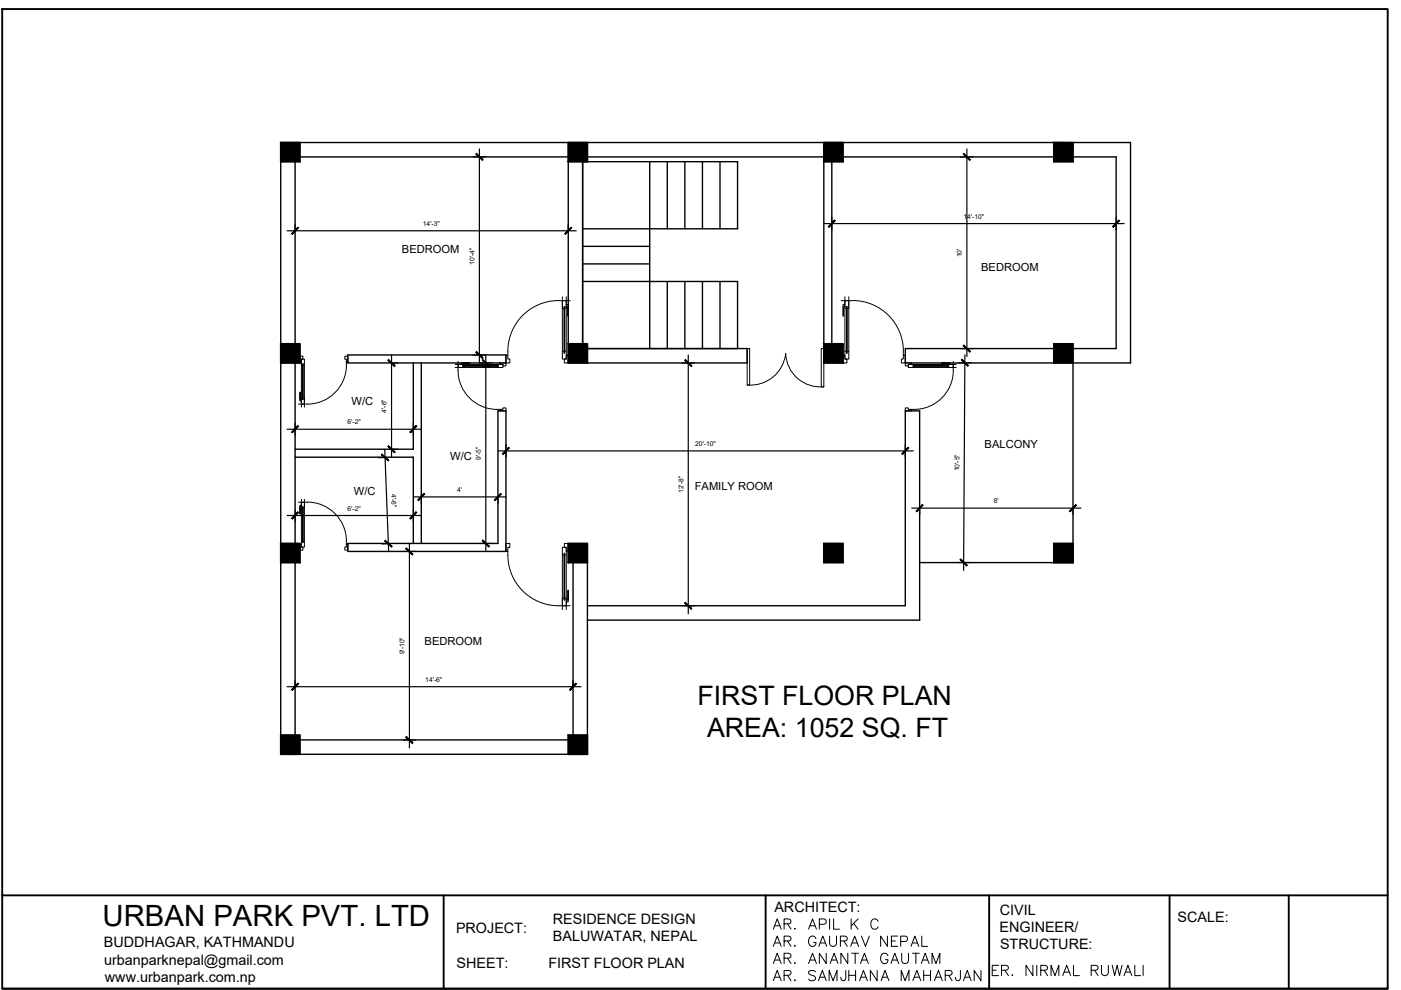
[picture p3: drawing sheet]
<svg xmlns="http://www.w3.org/2000/svg" width="297mm" height="210mm" viewBox="0 0 297 210" stroke-linecap="round" stroke-linejoin="round" font-family="sans-serif">
<!-- layer: Wall Plan_.30 -->
<g fill="none" stroke="#000" stroke-width=".3">
<path d="M59.5 33.3h177.1v40.6h-9.1M62.6 30.2v129.7M120.5 34.3v38.6M123.5 34.3v38.6M137.8 34.3v25.4h18.6v14.2h-32.9v-39.6h32.9v14.2h-32.9M141.5 34.3v14.2M145.2 34.3v14.2M148.9 34.3v14.2M152.7 34.3v14.2M174.7 34.3v38.6M176.4 34.3v38.6M225.5 30.2h-166v129.7h65v-40.6"/>
<path d="M227.5 30.2h12.2v46.8h-12.2v42.3h-32.5M123.5 59.7h14.3v14.2M123.5 52.2h14.3M123.5 56h14.3M141.5 59.7v14.2M145.2 59.7v14.2M148.9 59.7v14.2M152.7 59.7v14.2M73.7 75.3h33.6v1.7h-33.6zM87.6 77v18.2h-25M89.3 77v38.2M124.5 73.9h33.9v3.1h-33.9"/>
<path d="M223.4 73.9h-31.5v3.1h31.5M62.6 96.9h25v18.3M73.7 115.2h31.9v-28.1h1.7v29.8h-33.6zM121.5 119.3v40.6M124.5 128.4h67.4v-41.3h3.1v44.4h-70.5M59.5 156.9h65"/>
</g>
<!-- layer: A-CONC -->
<g fill="#000" stroke="#000" stroke-width=".21">
<path d="M59.5 30.2l4.1 4.1v-4.1zM59.5 30.2l4.1 4.1h-4.1z"/>
<path d="M120.5 30.2l4 4.1v-4.1zM120.5 30.2l4 4.1h-4z"/>
<path d="M174.7 30.2l4 4.1v-4.1zM174.7 30.2l4 4.1h-4z"/>
<path d="M223.4 30.2l4.1 4.1v-4.1zM223.4 30.2l4.1 4.1h-4.1z"/>
<path d="M59.5 72.9l4.1 4.1v-4.1zM59.5 72.9l4.1 4.1h-4.1z"/>
<path d="M120.5 72.9l4 4.1v-4.1zM120.5 72.9l4 4.1h-4z"/>
<path d="M174.7 72.9l4 4.1v-4.1zM174.7 72.9l4 4.1h-4z"/>
<path d="M223.4 72.9l4.1 4.1v-4.1zM223.4 72.9l4.1 4.1h-4.1z"/>
<path d="M59.5 115.2l4.1 4.1v-4.1zM59.5 115.2l4.1 4.1h-4.1z"/>
<path d="M120.5 115.2l4 4.1v-4.1zM120.5 115.2l4 4.1h-4z"/>
<path d="M174.7 115.2l4 4.1v-4.1zM174.7 115.2l4 4.1h-4z"/>
<path d="M223.4 115.2l4.1 4.1v-4.1zM223.4 115.2l4.1 4.1h-4.1z"/>
<path d="M59.5 155.9l4.1 4v-4zM59.5 155.9l4.1 4h-4.1z"/>
<path d="M120.5 155.9l4 4v-4zM120.5 155.9l4 4h-4z"/>
</g>
<g fill="none" stroke="#000" stroke-width=".36">
<path d="M59.5 30.2h4.1v4.1h-4.1zM120.5 30.2h4v4.1h-4zM174.7 30.2h4v4.1h-4zM223.4 30.2h4.1v4.1h-4.1zM59.5 72.9h4.1v4.1h-4.1zM120.5 72.9h4v4.1h-4zM174.7 72.9h4v4.1h-4zM223.4 72.9h4.1v4.1h-4.1zM59.5 115.2h4.1v4.1h-4.1zM120.5 115.2h4v4.1h-4zM174.7 115.2h4v4.1h-4zM223.4 115.2h4.1v4.1h-4.1z"/>
<path d="M59.5 155.9h4.1v4h-4.1zM120.5 155.9h4v4h-4z"/>
</g>
<!-- layer: DIM 25 -->
<g fill="none" stroke="#000" stroke-width=".25">
<path d="M100.3 33.3h2.7M101.6 31.6v45.4h2.8M203.6 33.3h2.8M205 31.6v44M60.9 48.9h61.3M62.6 47.6v1.3M120.5 47.6v1.3M174.7 47.4h63.6M176.4 46.1v2.7M236.6 46.1v2.7M83 77h1.4M83 75.3v21.6"/>
<path d="M100.3 75.3h2.7v41.6M144.6 77h2.7M145.9 75.3v54.8M203.2 76.9h2.7M203.6 73.9h2.8M204.6 75.2l-.3 45.7M60.9 91h28.4M62.6 89.7v2.7M81.6 95.3l.8 21.7M81.6 97h-1.3M83 95.2h1.4M87.6 89.7v2.7"/>
<path d="M105.6 95.6h88M107.3 94.2v2.8M191.9 94.2v2.8M60.9 109.3h28.4M62.6 108.2v2.5M82.3 115.3h-1.3M85.4 116.9h2.8M86.8 115.2v43.4M87.6 108.2v2.5M87.6 105.4h19.7M89.3 105.1v1.6M101.6 115.2h2.8"/>
<path d="M105.6 105.1v1.6M193.3 107.7h35.9M195 107.7v1.4M202.9 119.2l2.8 .1M227.5 107.7v1.4M144.6 128.4h2.7M60.9 145.6h62.3M62.6 144.2v1.4M85.4 156.9h2.8M121.5 144.2v1.4"/>
</g>
<!-- layer: 0 -->
<g fill="#000" stroke="#000" stroke-width=".21">
<path d="M100.9 32.7l1.4 1.3 .1-.1zM100.9 32.7l.1-.2 1.4 1.4z"/>
<path d="M204.2 32.7l1.4 1.3 .1-.1zM204.2 32.7l.2-.2 1.3 1.4z"/>
<path d="M63.2 48.2l-1.2 1.5 1.3-1.4zM61.8 49.5l1.4-1.3-1.2 1.5z"/>
<path d="M119.7 49.5l.2 .2 1.2-1.5zM121.1 48.2l.1 .1-1.3 1.4z"/>
<path d="M177 46.7l-1.3 1.5 1.4-1.4zM177 46.7l-1.3 1.5-.1-.2z"/>
<path d="M235.9 48l.1 .2 1.2-1.5zM237.2 46.7l.2 .1-1.4 1.4z"/>
<path d="M82.3 76.4l1.3 1.3 .2-.1zM82.3 76.4l.1-.2 1.4 1.4z"/>
<path d="M101 74.5l-.1 .2 1.5 1.2zM100.9 74.7l1.5 1.2-.1 .1z"/>
<path d="M102.3 76.4l1.3 1.3 .1-.1zM102.4 76.2l1.3 1.4-1.4-1.2z"/>
<path d="M145.2 76.4l1.3 1.3 .2-.1zM145.3 76.2l1.4 1.4-1.5-1.2z"/>
<path d="M204.4 73.2l-.2 .1 1.5 1.2zM204.2 73.3l1.5 1.2-.1 .2z"/>
<path d="M203.8 76.3l1.4 1.4 .1-.2zM203.8 76.3l.2-.1 1.3 1.3z"/>
<path d="M63.2 90.2l-1.2 1.6 1.3-1.4zM63.2 90.2l-1.2 1.6-.2-.2z"/>
<path d="M80.9 96.4l1.4 1.3 .1-.1zM81 96.3l1.4 1.3-1.5-1.2z"/>
<path d="M82.4 94.5l-.1 .2 1.5 1.2zM82.3 94.7l1.5 1.2-.2 .1z"/>
<path d="M86.9 91.6l.1 .2 1.2-1.6zM88.2 90.2l.2 .2-1.4 1.4z"/>
<path d="M107.9 94.8l-1.2 1.5 1.3-1.3zM107.9 94.8l-1.2 1.5-.2-.1z"/>
<path d="M191.2 96.2l.1 .1 1.2-1.5zM192.5 94.8l.2 .2-1.4 1.3z"/>
<path d="M63.2 108.5l-1.2 1.5 1.3-1.3zM63.2 108.5l-1.2 1.5-.2-.1z"/>
<path d="M81.7 114.5l-.1 .2 1.5 1.2zM81.6 114.7l1.5 1.2-.1 .1z"/>
<path d="M86.9 109.9l.1 .1 1.2-1.5zM88.2 108.5l.2 .2-1.4 1.3z"/>
<path d="M86 116.3l1.4 1.4 .1-.2zM86 116.3l.2-.1 1.3 1.3z"/>
<path d="M89.9 104.6l-1.2 1.5 1.4-1.3zM88.6 106l1.3-1.4-1.2 1.5z"/>
<path d="M102.4 114.5l-.1 .1 1.4 1.2zM102.3 114.6l1.4 1.2-.1 .2z"/>
<path d="M104.8 106l.2 .1 1.2-1.5zM106.2 104.6l.1 .2-1.3 1.3z"/>
<path d="M195.6 107l-1.2 1.5 1.3-1.4zM195.6 107l-1.2 1.5-.2-.2z"/>
<path d="M203.6 118.6l1.5 1.3-1.4-1.4zM203.6 118.6l1.5 1.3-.2 .1z"/>
<path d="M226.7 108.3l.2 .2 1.2-1.5zM228.1 107l.1 .1-1.3 1.4z"/>
<path d="M145.3 127.7l-.1 .1 1.5 1.2zM145.2 127.8l1.5 1.2-.2 .2z"/>
<path d="M63.2 144.9l-1.2 1.5 1.3-1.4zM63.2 144.9l-1.2 1.5-.2-.2z"/>
<path d="M86 156.3l1.5 1.2-1.3-1.4zM86 156.3l1.5 1.2-.1 .1z"/>
<path d="M120.7 146.2l.2 .2 1.2-1.5zM122.1 144.9l.1 .1-1.3 1.4z"/>
</g>
<!-- layer: A-DOOR -->
<g fill="none" stroke="#000" stroke-width=".21">
<path d="M63.6 75.5h.6v.7h-.3v.6h-.3zM63.9 77.4v8.9M64.2 77.1h.1v7.6h-.1zM64.2 77.4h-.3v-1.2h.6v1.2h-.2M64.5 77.4v8.9M73.1 75.5h.6v1.3h-.3v-.6h-.3zM73.4 76.8v.6M73.4 77.4a8.3 8.3 0 0 1-8.2 8.3h-1.9M96.5 77.9h8.9M96.5 77.3h8.9M97.1 76.6a9.2 9.2 0 0 0 2.4 7.8 8.4 8.4 0 0 0 6.5 2.4M97.7 77.3v-.3h2h-1.6v.3"/>
<path d="M98.1 77.5h7.6v.2h-7.6zM98.4 77.5v-.2h-1.3v.6h1.3v-.2M105.4 77.5v-.2h1.2v.6h-1.2v-.2M106 77h1.3v.6h-.7v-.3h-.6zM107.3 75.3h.4v.8h.4v.9h-.8zM118.4 63.7h2.5M118.4 63.7a10.8 10.8 0 0 0-10.7 11.6M119.2 62.9v11.6M119.6 65h.1v9.9h-.1zM119.6 74.5h-.4v1.6h.9v-1.6h-.4M119.6 65.4h-.4v-1.7h.9v1.7h-.4M120.1 64.6h.4v2.4l-.1-2h-.3"/>
<path d="M120.1 75.3h.4v1.7h-.8v-.9h.4zM120.1 62.9v11.6M158.4 73.9h.5v7.8h-.5zM174.1 73.9h.6v8.1h-.6zM178.3 63.7h2.5M178.7 75.3h.4v.8h.5v.9h-.9zM179.1 64.6h-.4v2.4l.1-2h.3M179.1 62.9v11.6M179.5 65h.1v9.9h-.1zM179.5 74.5h-.4v1.6h.9v-1.6h-.4M179.5 65.4h-.4v-1.7h.9v1.7h-.4M180 62.9v11.6"/>
<path d="M180.8 63.7a10.7 10.7 0 0 1 10.7 10.8M191.5 75.3h.4v1.7h-.8v-.9h.4zM191.5 74.5v.8M191.9 77h1.3v.3h-.6v.3h-.7zM193.5 77.5h7.6v.2h-7.6zM193.8 77.5v-.2h-1.2v.6h1.2v-.2M193.8 77.9h8.9M193.8 77.3h8.9M200.8 77.5v-.2h1.3v.6h-1.3v-.2M201.1 77.3v-.3h-1.5h1.9v.3M202.1 76.6a8.8 8.8 0 0 1-4.1 9.1 8.5 8.5 0 0 1-4.8 1.1M63.9 84.7h-.3v-1.6v1.9h.3"/>
<path d="M64.2 84.4h-.3v1.3h.6v-1.3h-.2M106 86.8h.6v-.3h.7v.6h-1.3zM158.4 81.6a7.5 7.5 0 0 0 8.2-6.6 7.3 7.3 0 0 0 8.1 7M191.9 86.5h.7v.3h.6v.3h-1.3zM63.3 106.5a8.9 8.9 0 0 1 8.4 3.2 8.2 8.2 0 0 1 1.7 5M63.6 115.4h.3v.6h.3v.6h-.6zM63.9 107.1h-.3v1.9v-1.6h.3M63.9 105.8v8.9M64.2 107.4h.1v7.7h-.1zM64.2 114.7h-.3v1.3h.6v-1.3h-.2M64.2 107.8h-.3v-1.3h.6v1.3h-.2M64.5 105.8v8.9"/>
<path d="M73.4 115.4h.3v1.2h-.6v-.6h.3zM73.4 114.7v.7M107.3 115.2h.8v.8h-.4v.9h-.4zM107.7 117.7a10.7 10.7 0 0 0 10.7 10.7h2.5M107.7 116.9v.8M119.2 117.7v11.6M119.6 117.3h.1v9.9h-.1zM119.6 117.7h-.4v-1.7h.9v1.7h-.4M119.7 115.2h.8v1.7h-.4v-.9h-.4zM120.1 117.7v11.6M119.6 126.8h-.4v1.6h.9v-1.6h-.4M120.1 127.2h.3l.1-2.1v2.5h-.4"/>
</g>
<!-- layer: WALL -->
<path d="M.5 1.9h293.7v207.7h-293.7zM.5 189.8h293.7M94.1 189.8v19.8M162.3 189.8v19.8M209.7 189.8v19.8M248 189.8v19.8M273.2 189.8v19.8M.5 209.6h293.7" fill="none" stroke="#000" stroke-width=".4"/>
<!-- layer: Dimension -->
<g fill="none" stroke="#000" stroke-width=".21">
<path d="M164 197l.8-2.2 .8 2.2M164.3 196.3h1M164.3 199.9h1M166.2 195.9l1.3-.1a.51 .51 0 0 0 0-.9l-1.3-.1v2.2M166.2 199.5l1.3-.1a.49 .49 0 0 0 0-.8l-1.3-.1v2.2M167 195.9l.7 1.1M167 199.5l.7 1.2M168.5 196.8v.2l.1-.1M171.4 197l.9-2.2 .8 2.2M171.7 196.3h1.1M173 199a.8 .8 0 0 0-.9-.5 .8 .8 0 0 0-.7 .8 .96 .96 0 0 0 .2 1 .96 .96 0 0 0 1.1 .2l.3-.4v-.3h-.5M173.7 196h1a.57 .57 0 0 0 .5-.6 .57 .57 0 0 0-.5-.6h-1v2.2"/>
<path d="M173.9 199.9h1.1M175.9 198.5v1.5a.74 .74 0 0 0 .7 .7 .74 .74 0 0 0 .8-.7v-1.5M175.9 194.8v2.2M176.7 194.8v2.2h1.3M178.2 199.5l1.2-.1a.49 .49 0 0 0 0-.8l-1.2-.1v2.2M178.9 199.5l.7 1.2M180.5 194.8v2.2M180.7 199.9h1M181 195.8l.9 1.2M181.9 194.8l-1.4 1.5M182.6 198.5l.9 2.2 .8-2.2M186.2 195.4a.79 .79 0 0 0-.9-.6 .79 .79 0 0 0-.7 .9 .9 .9 0 0 0 .3 1.1 .9 .9 0 0 0 1.2-.1l.1-.2"/>
<path d="M188.2 198.5v2.2l-1.5-2.2v2.2M189 199.5h.8M190.3 198.5h-1.3v2.2h1.3M191 199.6l1.2-.1 .2-.3-.1-.5-.4-.2h-.9v2.2M193.5 199.9h1M195.4 198.5v2.2h1.3M164 200.7l.8-2.2 .8 2.2M164 204.3l.8-2.2 .8 2.2M164 207.9l.8-2.1 .8 2.1M164.3 203.6h1M164.3 207.2h1M166.2 203.2l1.3-.2a.5 .5 0 0 0 0-.8l-1.3-.1v2.2"/>
<path d="M166.2 206.8l1.3-.1a.51 .51 0 0 0 0-.9h-1.3v2.1M167 203.2l.7 1.1M167 206.8l.7 1.1M168.5 200.4v.3l.1-.2M168.5 204.1v.2l.1-.1M168.5 207.7v.2l.1-.1M171.4 204.3l.9-2.2 .8 2.2M171.7 203.6h1.1M172.9 206.1a.84 .84 0 0 0-1.5 .2l.2 .3 .9 .3a.54 .54 0 0 1 .4 .6 .54 .54 0 0 1-.5 .4h-.4l-.6-.3M173.5 207.9l.8-2.1 .9 2.1M173.6 200.7l.9-2.2 .8 2.2M173.8 207.2h1.1"/>
<path d="M175.2 202.1v2.2l-1.5-2.2v2.2M175.8 207.9v-2.1l.8 2.1 .9-2.1v2.1M176 204.3l.8-2.2 .9 2.2M176.3 203.6h1.1M179.3 205.8l-.1 1.9a.49 .49 0 0 1-.8 0l-.1-.5M179.7 202.1v2.2l-1.4-2.2v2.2M180 205.8v2.1M180 206.8h1.4M180.4 200.7l.8-2.2 .8 2.2M180.6 202.1h1.4M181.3 202.1v2.2M181.4 205.8v2.1"/>
<path d="M182.2 207.9l.9-2.1 .8 2.1M182.4 204.3l.9-2.2 .8 2.2M182.5 207.2h1.1M182.8 203.6h1M186 205.8v2.1l-1.5-2.1v2.1M186.8 207.9l.8-2.1 .9 2.1M187.1 207.2h1.1M188.3 202.6a.8 .8 0 0 0-1-.5 .8 .8 0 0 0-.6 .8 .95 .95 0 0 0 .2 1.1 .95 .95 0 0 0 1.1 .2l.3-.4v-.3h-.6M188.9 204.3l.8-2.2 .8 2.2M189.2 203.6h1M191.1 207.9v-2.1l.8 2.1 .8-2.1v2.1M191.2 202.1v1.6a.72 .72 0 0 0 .7 .6 .72 .72 0 0 0 .7-.6v-1.6"/>
<path d="M193.1 200.7l.9-2.2 .8 2.2M193.5 202.1h1.4M193.5 207.9l.9-2.1 .8 2.1M193.9 207.2h1M194.2 202.1v2.2M195.3 204.3l.9-2.2 .8 2.2M195.6 203.6h1.1M195.8 206.8h1.5M195.8 205.8v2.1M197.3 205.8v2.1M197.6 204.3v-2.2l.8 2.2 .9-2.2v2.2M198.1 207.9l.9-2.1 .8 2.1"/>
<path d="M198.4 207.2h1.1M200.4 206.8l1.3-.1a.51 .51 0 0 0 0-.9h-1.3v2.1M201.1 206.8l.8 1.1M203.6 205.8l-.1 1.9a.49 .49 0 0 1-.8 0l-.1-.5M204.3 207.9l.8-2.1 .8 2.1M204.6 207.2h1M208 205.8v2.1l-1.5-2.1v2.1"/>
</g>
<text font-size="6.2" x="21.8" y="196.4">URBAN PARK PVT. LTD</text>
<g font-size="5.7">
<text x="147.9" y="149.4">FIRST FLOOR PLAN</text>
<text x="149.9" y="156.2">AREA: 1052 SQ. FT</text>
</g>
<text font-size="5.3" x="209.2" y="208.1">ER. NIRMAL RUWALI</text>
<g font-size="3">
<text x="96.7" y="197.9">PROJECT:</text>
<text x="117.2" y="195.9">RESIDENCE DESIGN</text>
<text x="164.2" y="193.3">ARCHITECT:</text>
<text x="211.9" y="197.6">ENGINEER/</text>
<text x="212" y="193.9">CIVIL</text>
<text x="249.7" y="195.6">SCALE:</text>
<text x="22" y="200.8">BUDDHAGAR, KATHMANDU</text>
<text x="117.2" y="199.6">BALUWATAR, NEPAL</text>
<text x="212" y="201.2">STRUCTURE:</text>
<text x="22.1" y="204.6">urbanparknepal@gmail.com</text>
<text x="22.2" y="208.1">www.urbanpark.com.np</text>
<text x="96.8" y="205.2">SHEET:</text>
<text x="116.3" y="205.2">FIRST FLOOR PLAN</text>
</g>
<g font-size="2.4">
<text x="85.2" y="53.6">BEDROOM</text>
<text x="208" y="57.4">BEDROOM</text>
<text x="74.5" y="85.8">W/C</text>
<text x="208.8" y="95">BALCONY</text>
<text x="95.5" y="97.4">W/C</text>
<text x="75" y="105">W/C</text>
<text x="147.3" y="103.9">FAMILY ROOM</text>
<text x="90" y="136.8">BEDROOM</text>
</g>
<g font-size="1.4">
<text x="89.7" y="47.9">14'-3&quot;</text>
<text x="204.3" y="46.4">14'-10&quot;</text>
<text x="100.6" y="56.1" transform="rotate(-90 100.6 56.1)">10'-4&quot;</text>
<text x="204" y="54.6" transform="rotate(-90 204 54.6)">10'</text>
<text x="73.7" y="90">6'-2&quot;</text>
<text x="82" y="87.5" transform="rotate(-90 82 87.5)">4'-6&quot;</text>
<text x="147.4" y="94.6">20'-10&quot;</text>
<text x="102" y="97.5" transform="rotate(-90 102 97.5)">9'-5&quot;</text>
<text x="203.4" y="99.9" transform="rotate(-89 203.4 99.9)">10'-5&quot;</text>
<text x="83" y="104.7" transform="rotate(88 83 104.7)">4'-6&quot;</text>
<text x="96.9" y="104.3">4'</text>
<text x="144.9" y="104.6" transform="rotate(-90 144.9 104.6)">12'-8&quot;</text>
<text x="210.7" y="106.7">8'</text>
<text x="73.7" y="108.3">6'-2&quot;</text>
<text x="85.8" y="138.7" transform="rotate(-90 85.8 138.7)">9'-10&quot;</text>
<text x="90.2" y="144.6">14'-6&quot;</text>
</g>
</svg>
